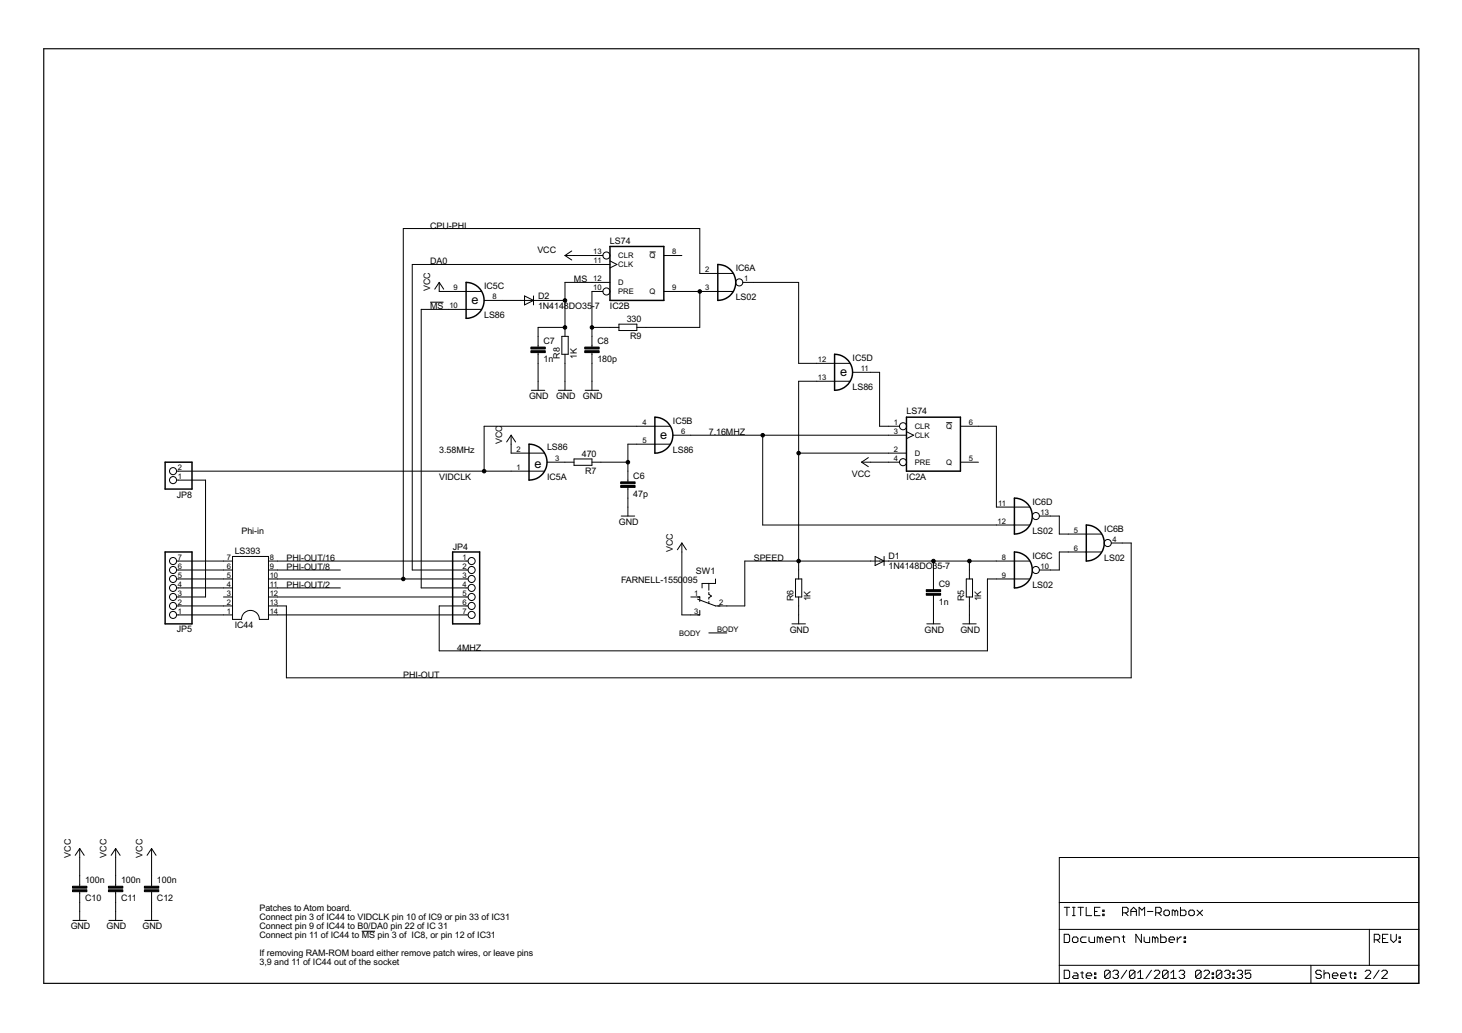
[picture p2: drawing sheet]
<svg xmlns="http://www.w3.org/2000/svg" width="297mm" height="210mm" viewBox="0 0 297 210" stroke-linecap="round" stroke-linejoin="round" font-family="sans-serif">
<g fill="none" stroke="#000" stroke-width=".2">
<path d="M89.2 57.4v1.8h8.6M89.2 57.4l.9 1.4M89.2 57.4l-.9 1.4M114.8 51.9h7.7M114.8 51.9l1.4 .9M116.2 51l-1.4 .9M122.5 59.2h-2.2v11.3M123.9 57.4h-9.1v10.9M123.9 53.7h-40.1v62.1h11.3M123.9 53l1.4 .7-1.4 .7M132 51.2h1.2M134.9 51.9h3.6"/>
<path d="M134.9 59.2h14M142.2 59.2v7.3h-12.8M148.9 55.6h-6.7v-9.2h-60.3v71.2M150.9 57.4h11.4v16.4h10.4M87.4 61.4h2.7M97.8 62.9h-12.2v56.6h9.5M98.4 61h16.4M106.6 60.1l1.8 .9-1.8 1zM107.9 79.3h2.8M108.4 60.1v1.9M109.3 71.6v7.7M113.4 79.3h2.8"/>
<path d="M114.2 68.3h1.2v3.7h-1.2zM114.8 72v7.3M114.8 66.5h-5.5v4M118.9 79.3h2.7M120.3 71.6v7.7M120.3 66.5h5.5M125.8 65.9h3.6v1.3h-3.6zM172.7 77.5h-10.4v40.1M173.2 75.6h5.5v11h4.1M35.9 97.6h5.9v23.7h-5.9M35.9 95.7h74.7M103.8 88.4v3.7h6.8"/>
<path d="M103.8 88.4l1 1.4M103.8 88.4l-.9 1.4M111.1 93.9h5.5M116.6 93.3h3.7v1.3h-3.7zM120.3 93.9h7.3M127.6 99v5.9M136.2 90.3h-8.6v7.6M136.2 86.6h-37.8v9.1M136.7 88.4h47.5M155 88.4v18.3h54.2M162.3 92.1h21.9M175 93.9h7.8"/>
<path d="M175 93.9l1.4 .9M176.4 93l-1.4 .9M184.2 87.7l1.4 .7-1.4 .7M192.3 85.9h1.2M195.1 93.9h3.7M195.1 86.6h7.3v16.4h6.8M35.9 117.6h11.3M35.9 119.5h11.3M35.9 115.8h11.3M35.9 114h11.3M47.2 113.1h7.3v12.8h-1.8a1.82 1.82 0 0 0-1.8-1.9 1.82 1.82 0 0 0-1.8 1.9h-1.9zM54.5 117.6h40.6"/>
<path d="M54.5 119.5h14.7M54.5 115.8h14.7M54.5 114h40.6M126.2 104.9h2.7M138.5 110.3v14.6h3.7v-.9M138.5 110.3l.9 1.4M138.5 110.3l-.9 1.4M144 118.6v1.3M145.4 117.6v1h-2.8v.9M161.6 117.6h1.3v3.7h-1.3zM177.8 113.1l1.8 .9-1.8 .9zM179.6 113.1v1.8"/>
<path d="M189.7 114v5.8M196.3 117.6h1.3v3.7h-1.3zM197 114v3.6M209.2 117.6h-8.6v14.6h-111.4v-9.1h5.9M209.2 114h-57.9v9.1h-5.9l-3.7-1.3M211.2 104.9h4v3.6h8.6M223.8 112.2h-8.6v3.6h-4M225.8 110.3h4v27.4h-171.6v-14.6h-3.7M35.9 124.9h11.3M35.9 123.1h11.3M45.4 121.3h1.8M54.5 121.3h40.6"/>
<path d="M54.5 124.9h40.6M140.4 121.3h1.8v.9M144 120.4v.4l.5 .3-.5 .4v.3M144 122.2v.5M144 128.6h3.7M160.9 126.8h2.7M162.3 121.3v5.5M188.3 126.8h2.7M189.7 120.9v5.9M195.6 126.8h2.7M197 121.3v5.5M16.2 172.4v7.7"/>
<path d="M16.2 172.4l.9 1.4M16.2 172.4l-.9 1.4M23.5 172.4v7.7M23.5 172.4l.9 1.4M23.5 172.4l-.9 1.4M30.8 172.4v7.7M30.8 172.4l.9 1.4M30.8 172.4l-.9 1.4M215.2 174.2h73.1v25.6h-73.1zM14.8 187h2.8M16.2 181.2v5.8M22.1 187h2.8"/>
<path d="M23.5 181.2v5.8M29.4 187h2.8M30.8 181.2v5.8M73.5 189.2h2.7M215.2 188.8h73.1M215.2 196.2h73.1M215.2 183.4h73.1M216.2 189.8h.8l.3 .3v1.1l-.3 .3h-.8zM216.2 197.1h.8l.3 .3v1.1l-.3 .3h-.8zM216.2 184.4h1.1M216.8 184.4v1.7M217.9 184.4h.5"/>
<path d="M217.9 186.1h.5M218.2 197.7h.5l.3 .3v.8h-.8l-.3-.3 .3-.2h.8M218.2 190.4h.5l.3 .3v.5l-.3 .3h-.5l-.3-.3v-.5zM218.2 184.4v1.7M219 184.4h1.1M219.6 197.7h.5M219.6 184.4v1.7M219.9 197.4v1.1l.2 .3M220.7 198.3h1.1v-.3l-.3-.3h-.5l-.3 .3v.5l.3 .3h.5M220.7 184.4v1.7h1.1M220.7 190.4h-.8l-.3 .3v.5l.3 .3h.8M221.3 190.4v.8l.2 .3h.9v-1.1"/>
<path d="M222.4 198.5h.3v.3h-.3zM222.4 197.7h.3v.3h-.3zM222.4 185.2h.5M223.5 184.4h-1.1v1.7h1.1M223.5 190.7l-.3-.3h-.3v1.1M223.5 190.7l.3-.3 .2 .3v.8M223.5 190.7v.8M224 185.8h.3v.3h-.3zM224 184.9h.3v.3h-.3zM224.6 191h1.1v-.3l-.3-.3h-.5l-.3 .3v.5l.3 .3h.5M225.6 197.4v1.1l-.3 .3h-.6l-.3-.3M225.6 197.4l-.3-.3h-.6l-.3 .3v1.1"/>
<path d="M225.6 197.4l-1.2 1.1M226.1 197.4l.3-.3h.5l.3 .3v.3l-.3 .3M226.3 191.5v-1.1h.8l.3 .3v.8M226.7 198h.2M226.9 198l.3 .3v.2l-.3 .3h-.5l-.3-.3M228 190.4h.5M228.1 185.5h.8l.3-.3v-.6l-.3-.2h-.8v1.7M228.3 190.1v1.1l.2 .3M228.6 185.5l.6 .6M228.9 197.1l-1.1 1.7M229.8 185.2h1.1M229.8 186.1v-1.2l.5-.5 .6 .5v1.2"/>
<path d="M230.6 197.4v1.1l-.3 .3h-.6l-.2-.3M230.6 197.4l-.3-.3h-.6l-.2 .3v1.1M230.6 197.4l-1.1 1.1M231.1 198.8h1.2M231.1 197.7l.6-.6v1.7M231.4 186.1v-1.7l.6 .5 .6-.5v1.7M231.9 189.8v1.7l-1.1-1.7v1.7M232.5 190.4v.8l.2 .3h.9v-1.1M233.1 185.2h1.2M234 197.1l-1.2 1.7M234.5 197.4l.3-.3h.6l.2 .3v.3l-1.1 1.1h1.1M234.7 190.7l-.3-.3h-.3v1.1"/>
<path d="M234.7 190.7v.8M234.7 190.7l.3-.3 .3 .3v.8M234.8 185.5h.8l.3-.3v-.6l-.3-.2h-.8v1.7M235.4 185.5l.5 .6M235.8 189.8v1.7h.9l.2-.3v-.5l-.2-.3h-.9M236.5 185.2l.3-.3h.5l.3 .3v.6l-.3 .3h-.5l-.3-.3zM237.3 197.4v1.1l-.3 .3h-.5l-.3-.3M237.3 197.4l-.3-.3h-.5l-.3 .3v1.1M237.3 197.4l-1.1 1.1M237.5 191h1.1v-.3l-.3-.3h-.5l-.3 .3v.5l.3 .3h.5M237.9 198.8h1.1M237.9 197.7l.5-.6v1.7"/>
<path d="M238.7 185.2l-.3-.3h-.2v1.2M238.7 185.2v.9M238.7 185.2l.3-.3 .3 .3v.9M239.2 190.4v1.1M239.6 197.4l.2-.3h.6l.3 .3v.3l-.3 .3M239.8 184.4v1.7h.9l.3-.3v-.6l-.3-.3h-.9M240 190.4h-.2l-.6 .6M240.1 198h.3M240.4 198l.3 .3v.2l-.3 .3h-.6l-.2-.3M240.6 191.2h.3v.3h-.3zM240.6 190.4h.3v.3h-.3zM241.5 185.2l.3-.3h.6l.3 .3v.6l-.3 .3h-.6l-.3-.3z"/>
<path d="M243.2 184.9l1.1 1.2M244 197.4v1.1l-.2 .3h-.6l-.3-.3M244 197.4l-.2-.3h-.6l-.3 .3v1.1M244 197.4l-1.1 1.1M244.3 184.9l-1.1 1.2M244.6 197.4l.3-.3h.5l.3 .3v.3l-1.1 1.1h1.1M246.3 198.5h.3v.3h-.3zM246.3 197.7h.3v.3h-.3zM248.2 197.4v1.1l-.2 .3h-.6l-.3-.3M248.2 197.4l-.2-.3h-.6l-.3 .3v1.1M248.2 197.4l-1.1 1.1M248.8 197.4l.3-.3h.5l.3 .3v.3l-.3 .3"/>
<path d="M249.4 198h.2M249.6 198l.3 .3v.2l-.3 .3h-.5l-.3-.3M250.5 198.5h.3v.3h-.3zM250.5 197.7h.3v.3h-.3zM251.3 197.4l.3-.3h.6l.3 .3v.3l-.3 .3M251.9 198h.3M252.2 198l.3 .3v.2l-.3 .3h-.6l-.3-.3M254.1 197.1h-1.1v.9l.6-.3h.3l.2 .3v.5l-.2 .3h-.6l-.3-.3M266.3 196.2v3.6M268.5 197.4l-.3-.3h-.6l-.3 .3v.3l.3 .3h.6l.3 .3v.2l-.3 .3h-.6l-.3-.3M269 198l.3-.3h.6l.2 .3v.8M269 197.1v1.7"/>
<path d="M270.7 198.3h1.1v-.3l-.3-.3h-.5l-.3 .3v.5l.3 .3h.5M272.4 198.3h1.1v-.3l-.3-.3h-.6l-.2 .3v.5l.2 .3h.6M274.1 197.7h.5M274.3 197.4v1.1l.3 .3M275.2 198.5h.3v.3h-.3zM275.2 197.7h.3v.3h-.3zM277.4 197.4l.3-.3h.5l.3 .3v.3l-1.1 1.1h1.1M278.2 188.8v7.4M279.2 191h.8l.3-.3v-.6l-.3-.3h-.8v1.7M279.8 191l.5 .5M280.2 197.1l-1.1 1.7M280.7 197.4l.3-.3h.6l.3 .3v.3l-1.2 1.1h1.2"/>
<path d="M280.9 190.7h.6M282 189.8h-1.1v1.7h1.1M282.6 189.8v1.2l.5 .5 .6-.5v-1.2M284.2 191.2h.3v.3h-.3zM284.2 190.4h.3v.3h-.3z"/>
<circle cx="123.2" cy="59.2" r=".72"/>
<circle cx="123.2" cy="51.9" r=".72"/>
<circle cx="150.2" cy="57.4" r=".72"/>
<circle cx="35.2" cy="97.6" r=".72"/>
<circle cx="35.2" cy="95.7" r=".72"/>
<circle cx="183.5" cy="93.9" r=".72"/>
<circle cx="183.5" cy="86.6" r=".72"/>
<circle cx="35.2" cy="115.8" r=".72"/>
<circle cx="35.2" cy="114" r=".72"/>
<circle cx="35.2" cy="119.5" r=".72"/>
<circle cx="35.2" cy="117.6" r=".72"/>
<circle cx="95.8" cy="115.8" r=".72"/>
<circle cx="95.8" cy="119.5" r=".72"/>
<circle cx="95.8" cy="114" r=".72"/>
<circle cx="95.8" cy="117.6" r=".72"/>
<circle cx="210.5" cy="115.8" r=".72"/>
<circle cx="210.5" cy="104.9" r=".72"/>
<circle cx="225.1" cy="110.3" r=".72"/>
<circle cx="35.2" cy="123.1" r=".72"/>
<circle cx="35.2" cy="121.3" r=".72"/>
<circle cx="35.2" cy="124.9" r=".72"/>
<circle cx="95.8" cy="121.3" r=".72"/>
<circle cx="95.8" cy="123.1" r=".72"/>
<circle cx="95.8" cy="124.9" r=".72"/>
</g>
<g fill="#000" stroke="#000" stroke-width=".2">
<path d="M107.9 71.3h2.9v.3h-2.9zM107.9 70.5h2.9v.4h-2.9zM118.8 71.3h2.9v.3h-2.9zM118.8 70.5h2.9v.4h-2.9zM126.1 98.7h2.9v.3h-2.9zM126.1 97.9h2.9v.4h-2.9zM188.2 119.8h2.9v.4h-2.9zM188.2 120.6h2.9v.3h-2.9zM14.7 180.1h3v.4h-3zM14.7 180.8h3v.4h-3zM22 180.1h3v.4h-3zM22 180.8h3v.4h-3z"/>
<path d="M29.3 180.1h3v.4h-3zM29.3 180.8h3v.4h-3z"/>
</g>
<g fill="none" stroke="#000" stroke-width=".3">
<path d="M94.7 57.4a3.7 3.7 0 0 1 3.7 3.6 3.7 3.7 0 0 1-3.7 3.7zM123.9 50.1h11v10.9h-11zM145.8 53.7a3.7 3.7 0 0 1 3.7 3.7 3.7 3.7 0 0 1-3.7 3.6zM169.6 72a3.7 3.7 0 0 1 3.6 3.6 3.7 3.7 0 0 1-3.6 3.7zM33.5 93.9h5.5v5.5h-5.5zM107.5 90.3a3.7 3.7 0 0 1 3.6 3.6 3.7 3.7 0 0 1-3.6 3.7zM133.1 84.8a3.7 3.7 0 0 1 3.6 3.6 3.7 3.7 0 0 1-3.6 3.7zM184.2 84.8h10.9v10.9h-10.9zM33.5 112.2h5.5v14.6h-5.5zM92 112.2h5.5v14.6h-5.5zM206.1 112.2a3.7 3.7 0 0 1 3.6 3.6 3.7 3.7 0 0 1-3.6 3.7zM206.1 101.2a3.7 3.7 0 0 1 3.6 3.7 3.7 3.7 0 0 1-3.6 3.6z"/>
<path d="M220.7 106.7a3.7 3.7 0 0 1 3.6 3.6 3.7 3.7 0 0 1-3.6 3.7z"/>
</g>
<path d="M8.9 9.9h279.4v189.9h-279.4z" fill="none" stroke="#000" stroke-width=".23"/>
<g fill="#000" stroke="#000" stroke-width=".2">
<circle cx="142.2" cy="59.2" r=".36"/>
<circle cx="114.8" cy="66.5" r=".36"/>
<circle cx="114.8" cy="61" r=".36"/>
<circle cx="120.3" cy="66.5" r=".36"/>
<circle cx="98.4" cy="95.7" r=".36"/>
<circle cx="127.6" cy="93.9" r=".36"/>
<circle cx="155" cy="88.4" r=".36"/>
<circle cx="162.3" cy="92.1" r=".36"/>
<circle cx="81.9" cy="117.6" r=".36"/>
<circle cx="162.3" cy="114" r=".36"/>
<circle cx="189.7" cy="114" r=".36"/>
<circle cx="197" cy="114" r=".36"/>
</g>
<g font-size="2.9">
<text x="95.8" y="61.8">e</text>
<text x="170.7" y="76.4">e</text>
<text x="134.1" y="89.2">e</text>
<text x="108.6" y="95">e</text>
</g>
<g font-size="2">
<text x="87.4" y="46.4">CPU-PHI</text>
<text x="87.4" y="53.7">DA0</text>
<text x="109.2" y="51.4">VCC</text>
<text x="123.9" y="49.5">LS74</text>
<text x="87.4" y="59.2" transform="rotate(-90 87.4 59.2)">VCC</text>
<text x="98.4" y="58.8">IC5C</text>
<text x="116.6" y="57.4">MS</text>
<text x="149.5" y="55.1">IC6A</text>
<text x="87.4" y="62.9">MS</text>
<text x="98.4" y="64.7">LS86</text>
<text x="109.3" y="62.7">1N4148DO35-</text>
<text x="109.3" y="60.7">D2</text>
<text x="120.9" y="62.7">7</text>
<text x="123.9" y="62.8">IC2B</text>
<text x="127.3" y="65.4">330</text>
<text x="149.5" y="61">LS02</text>
<text x="110.4" y="69.9">C7</text>
<text x="121.4" y="69.9">C8</text>
<text x="128" y="68.9">R9</text>
<text x="110.4" y="73.5">1n</text>
<text x="113.7" y="72.9" transform="rotate(-90 113.7 72.9)">R8</text>
<text x="117.2" y="72.9" transform="rotate(-90 117.2 72.9)">1K</text>
<text x="121.4" y="73.5">180p</text>
<text x="173.2" y="73.4">IC5D</text>
<text x="107.5" y="81.1">GND</text>
<text x="113" y="81.1">GND</text>
<text x="118.4" y="81.1">GND</text>
<text x="173.2" y="79.3">LS86</text>
<text x="136.7" y="86.1">IC5B</text>
<text x="144" y="88.4">7.16MHZ</text>
<text x="184.2" y="84.2">LS74</text>
<text x="89.2" y="92.1">3.58MHz</text>
<text x="102" y="90.3" transform="rotate(-90 102 90.3)">VCC</text>
<text x="111.1" y="91.5">LS86</text>
<text x="118.2" y="92.8">470</text>
<text x="136.7" y="92.1">LS86</text>
<text x="35.9" y="101.1">JP8</text>
<text x="89.2" y="97.6">VIDCLK</text>
<text x="111.1" y="97.5">IC5A</text>
<text x="118.9" y="96.3">R7</text>
<text x="128.7" y="100.9">47p</text>
<text x="128.7" y="97.3">C6</text>
<text x="173.1" y="97">VCC</text>
<text x="184.2" y="97.5">IC2A</text>
<text x="125.8" y="106.7">GND</text>
<text x="209.7" y="102.6">IC6D</text>
<text x="47.7" y="112.5">LS393</text>
<text x="49.1" y="108.5">Phi-in</text>
<text x="58.2" y="114">PHI-OUT/16</text>
<text x="92" y="111.7">JP4</text>
<text x="136.7" y="112.2" transform="rotate(-90 136.7 112.2)">VCC</text>
<text x="153.1" y="114">SPEED</text>
<text x="180.5" y="113.6">D1</text>
<text x="209.7" y="108.5">LS02</text>
<text x="209.7" y="113.5">IC6C</text>
<text x="224.4" y="114">LS02</text>
<text x="224.4" y="108.1">IC6B</text>
<text x="58.2" y="119.5">PHI-OUT/2</text>
<text x="58.2" y="115.8">PHI-OUT/8</text>
<text x="126.2" y="118.6">FARNELL-1550</text>
<text x="138.7" y="118.6">095</text>
<text x="141.4" y="116.7">SW1</text>
<text x="180.5" y="115.7">1N4148DO35-7</text>
<text x="190.8" y="119.2">C9</text>
<text x="209.7" y="119.5">LS02</text>
<text x="161.2" y="122.2" transform="rotate(-90 161.2 122.2)">R6</text>
<text x="164.6" y="122.2" transform="rotate(-90 164.6 122.2)">1K</text>
<text x="190.8" y="122.8">1n</text>
<text x="195.9" y="122.2" transform="rotate(-90 195.9 122.2)">R5</text>
<text x="199.3" y="122.2" transform="rotate(-90 199.3 122.2)">1K</text>
<text x="35.9" y="128.5">JP5</text>
<text x="47.7" y="127.6">IC44</text>
<text x="160.4" y="128.6">GND</text>
<text x="187.8" y="128.6">GND</text>
<text x="195.1" y="128.6">GND</text>
<text x="81.9" y="137.7">PHI-OUT</text>
<text x="92.9" y="132.3">4MHZ</text>
<text x="14.4" y="174.3" transform="rotate(-90 14.4 174.3)">VCC</text>
<text x="17.3" y="179.4">100n</text>
<text x="21.7" y="174.3" transform="rotate(-90 21.7 174.3)">VCC</text>
<text x="24.6" y="179.4">100n</text>
<text x="29" y="174.3" transform="rotate(-90 29 174.3)">VCC</text>
<text x="31.9" y="179.4">100n</text>
<text x="17.3" y="183.1">C10</text>
<text x="24.6" y="183.1">C11</text>
<text x="31.9" y="183.1">C12</text>
<text x="52.7" y="185.2">Patches to Atom board.</text>
<text x="14.4" y="188.9">GND</text>
<text x="21.7" y="188.9">GND</text>
<text x="29" y="188.9">GND</text>
<text x="52.7" y="190.7">Connect pin 11 of IC44 to MS pin 3 of IC8, or pin 12 of IC31</text>
<text x="52.7" y="187">Connect pin 3 of IC44 to VIDCLK pin 10 of IC9 or pin 33 of IC31</text>
<text x="52.7" y="188.9">Connect pin 9 of IC44 to B0/DA0 pin 22 of IC 31</text>
<text x="52.7" y="194.3">If removing RAM-ROM board either remove patch wires, or leave pins</text>
<text x="52.7" y="196.2">3,9 and 11 of IC44 out of the socket</text>
</g>
<g font-size="1.7">
<text x="120.5" y="51.7">13</text>
<text x="120.6" y="53.5">11</text>
<text x="125.6" y="52.5">CLR</text>
<text x="132" y="52.5">Q</text>
<text x="136.6" y="51.7">8</text>
<text x="92.2" y="59">9</text>
<text x="120.5" y="57.1">12</text>
<text x="120.5" y="59">10</text>
<text x="125.6" y="57.9">D</text>
<text x="125.6" y="54.3">CLK</text>
<text x="125.6" y="59.8">PRE</text>
<text x="132" y="59.8">Q</text>
<text x="136.6" y="59">9</text>
<text x="143.3" y="55.3">2</text>
<text x="143.3" y="59">3</text>
<text x="151.2" y="57.1">1</text>
<text x="91.3" y="62.6">10</text>
<text x="100" y="60.8">8</text>
<text x="166.2" y="73.6">12</text>
<text x="166.2" y="77.2">13</text>
<text x="174.9" y="75.4">11</text>
<text x="130.5" y="86.3">4</text>
<text x="138.4" y="88.2">6</text>
<text x="181.6" y="86.3">1</text>
<text x="181.6" y="88.2">3</text>
<text x="185.9" y="87.2">CLR</text>
<text x="185.9" y="89">CLK</text>
<text x="192.2" y="87.2">Q</text>
<text x="196.8" y="86.3">6</text>
<text x="36.1" y="95.5">2</text>
<text x="104.9" y="95.5">1</text>
<text x="104.9" y="91.8">2</text>
<text x="112.8" y="93.7">3</text>
<text x="130.5" y="90">5</text>
<text x="181.6" y="91.8">2</text>
<text x="181.6" y="93.7">4</text>
<text x="185.9" y="92.6">D</text>
<text x="185.9" y="94.5">PRE</text>
<text x="192.2" y="94.5">Q</text>
<text x="196.8" y="93.7">5</text>
<text x="36.1" y="97.3">1</text>
<text x="202.7" y="106.4">12</text>
<text x="202.8" y="102.8">11</text>
<text x="211.4" y="104.6">13</text>
<text x="36.1" y="113.7">7</text>
<text x="46.1" y="113.7">7</text>
<text x="54.8" y="113.7">8</text>
<text x="94" y="113.7">1</text>
<text x="203.5" y="113.7">8</text>
<text x="218.2" y="108.3">5</text>
<text x="218.2" y="111.9">6</text>
<text x="226" y="110.1">4</text>
<text x="36.1" y="119.2">4</text>
<text x="36.1" y="117.4">5</text>
<text x="36.1" y="115.6">6</text>
<text x="46.1" y="119.2">4</text>
<text x="46.1" y="117.4">5</text>
<text x="46.1" y="115.6">6</text>
<text x="54.8" y="115.6">9</text>
<text x="54.8" y="117.4">10</text>
<text x="54.8" y="119.2">11</text>
<text x="94" y="115.6">2</text>
<text x="94" y="117.4">3</text>
<text x="94" y="119.2">4</text>
<text x="203.5" y="117.4">9</text>
<text x="211.4" y="115.6">10</text>
<text x="36.1" y="124.7">1</text>
<text x="36.1" y="122.9">2</text>
<text x="36.1" y="121">3</text>
<text x="46.1" y="124.7">1</text>
<text x="46.1" y="122.9">2</text>
<text x="46.1" y="121">3</text>
<text x="54.8" y="121">12</text>
<text x="54.8" y="122.9">13</text>
<text x="54.8" y="124.7">14</text>
<text x="94" y="121">5</text>
<text x="94" y="122.9">6</text>
<text x="94" y="124.7">7</text>
<text x="141.1" y="124.7">3</text>
<text x="141.1" y="121">1</text>
<text x="146.1" y="122.9">2</text>
<text x="138" y="129.1">BODY</text>
<text x="145.7" y="128.3">BODY</text>
</g>
</svg>
